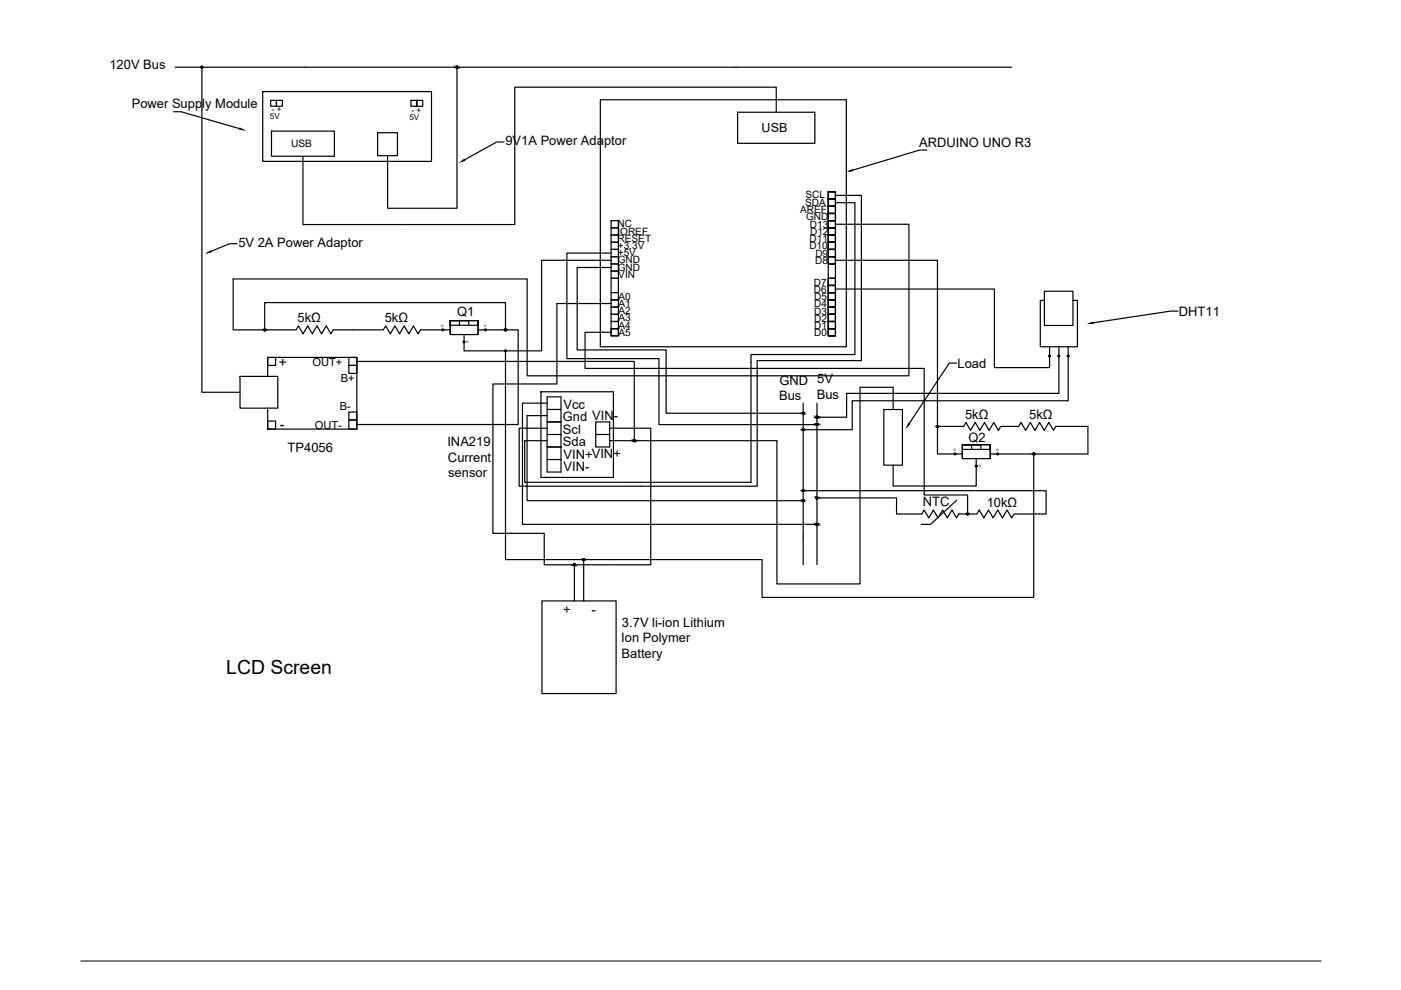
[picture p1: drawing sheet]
<svg xmlns="http://www.w3.org/2000/svg" width="297mm" height="210mm" viewBox="0 0 297 210" stroke-linecap="round" stroke-linejoin="round" font-family="sans-serif">
<!-- layer: 0 -->
<g fill="none" stroke="#000" stroke-width=".25">
<path d="M37.2 14.3h5.4M42.8 14.4v68.8h8.1M43 14.3h53.7M55.7 19.4h35.8v14.8h-35.8zM96.9 14.4v29.8h-14.7v-11.2M97.1 14.3h117.3M36.8 23.7h1.6l12.4 3.6M57.4 21.3h1.2v1.2h-1.2zM57.6 27.8h13.3v5.3h-13.3zM58.6 21.3h1.3v1.2h-1.3zM80.1 28.1h4.2v4.9h-4.2zM87.1 21.3h1.3v1.2h-1.3z"/>
<path d="M88.4 21.3h1.2v1.2h-1.2zM106.9 30.1h-1.6l-6.8 3.8M127.3 21.2h52.1v52.3h-52.1zM156.4 23.8h16.4v6.6h-16.4zM164.6 23.8v-5.3h-55.5v29.1h-44.9v-14.5M196.5 31.8h-1.5l-14.3 4.3M50.3 51.7h-1.6l-4 1.6M129.6 57.5h1.5v1.5h-1.5zM129.6 56h1.5v1.5h-1.5zM129.6 54.4h1.5v1.6h-1.5zM129.6 52.9h1.5v1.5h-1.5zM129.6 51.4h1.5v1.5h-1.5z"/>
<path d="M129.6 49.8h1.5v1.6h-1.5zM129.6 48.3h1.5v1.5h-1.5zM129.6 46.8h1.5v1.5h-1.5zM129.6 56.7h-7.2v17.5h18.8v13.4h28.9M129.6 53.7h-9.4v22.3h19.5v14h33.5v-4.5M129.6 55.2h-14.8v19.2h-7.4M175.6 56v4.5h1.5v-1.5h-1.5h1.5v1.5h-1.5v-1.5M175.6 54.4v1.6h1.5v-1.6h-1.5h1.5v1.6h-1.5zM175.6 52.9v1.5h1.5v-1.5h-1.5h1.5v1.5h-1.5zM175.6 51.4v1.5h1.5v-1.5h-1.5h1.5v1.5h-1.5zM175.6 49.8v1.6h1.5v-1.6h-1.5h1.5v1.6h-1.5zM175.6 48.3v1.5h1.5v-1.5h-1.5h1.5v1.5h-1.5z"/>
<path d="M175.6 46.8v1.5h1.5v-1.5h-1.5h1.5v1.5h-1.5zM175.6 45.3v1.5h1.5v-1.5h-1.5h1.5v1.5h-1.5zM175.6 43.7v1.6h1.5v-1.6h-1.5h1.5v1.6h-1.5zM175.6 42.2v1.5h1.5v-1.5h-1.5h1.5v1.5h-1.5zM175.6 40.7v1.5h1.5v-1.5h-1.5h1.5v1.5h-1.5zM177.1 41.4h5.5v35.1h-22.1v26.6h-50.4v-12.3h5.9M177.1 47.5h15.6v32.2h-80.9v-20.6h-62.4v10.8h6.5M177.1 43h4.2v32.2h-22.1v1.7M177.1 55.2h21.7v35M177.1 56v3M50.9 79.8h8v6.7h-8zM56.1 69.8v-5.6h51.1v5.6"/>
<path d="M56.3 69.9h6.5l.5-.8 .9 1.7 1-1.7 1 1.7 1-1.7 1 1.7 1-1.7 1 1.7 .4-.9h10.7l.5-.8 .9 1.7 1-1.7 1 1.7 1-1.7 1 1.7 1-1.7 1 1.7 .4-.9h4.6M56.8 79.8v-4h18.9v15.2h-18.9v-4.5M56.8 75.8h1.6v1.7h-1.6zM74 75.8h1.7v1.7h-1.7zM74 77.5h1.7v1.7h-1.7zM75.7 76.6h58.8v16.6M94.1 69.9h1.3M95.4 68v2.9h6v-2.9h-6h6v1h-6v-1h4v1M95.4 69v1.9M97.4 68v1M98.4 72.7v1.7h8.6M98.4 70.9v1.4"/>
<path d="M101.4 69v1.9M101.4 69.9h1.3M103.1 69.9h3.9M107.2 74.6v44h16.4M107.4 69.9h2.5v20.1h-34.2M129.6 69.7h1.5v1.5h-1.5zM129.6 68.2h1.5v1.5h-1.5zM129.6 66.6h1.5v1.6h-1.5zM129.6 65.1h1.5v1.5h-1.5zM129.6 63.6h1.5v1.5h-1.5zM129.6 62v1.6h1.5v-1.6h-1.5v-3h1.5v3M129.6 64.4h-11.5v17h-13.6v31.7h10.9v6.6h6.2"/>
<path d="M129.6 70.4h-5.6v7.7h71.9v26.9h9.3v4M159.2 76.8v25.5h-48v-8.9h4.8M175.6 69.7v1.5h1.5v-1.5h-1.5h1.5v1.5h-1.5zM175.6 68.2v1.5h1.5v-1.5h-1.5h1.5v1.5h-1.5zM175.6 66.6v1.6h1.5v-1.6h-1.5h1.5v1.6h-1.5zM175.6 65.1v1.5h1.5v-1.5h-1.5h1.5v1.5h-1.5zM175.6 63.6v1.5h1.5v-1.5h-1.5h1.5v1.5h-1.5zM175.6 62v1.6h1.5v-1.6h-1.5h1.5v1.6h-1.5zM175.6 60.5v1.5h1.5v-1.5h-1.5h1.5v1.5h-1.5zM177.1 61.3h33.7v16.6h11.7v-2.2M202.8 77h-1.5l-8.5 12.8M221.4 63.7h-.8v9.8h7.8v-9.8h-.9"/>
<path d="M221.4 61.8h6.1v7.2h-6.1zM222.5 73.5v1.8M224.5 75.7v7.7h-45v5.1h-6.3M224.5 73.5v1.8M226.5 75.7v9.3h-45.8v6.1h-10.4M226.5 73.5v1.8M249.8 66h-1.6l-16.4 2.4M56.8 89.3h1.6v1.7h-1.6zM74 89h1.7v2h-1.7zM74 87.4h1.7v1.6h-1.7zM114.7 83.1h15.4v18.1h-15.4zM116 92.1h2.9v2.7h-2.9h2.9v2.6"/>
<path d="M116 86.8h2.9v2.7M116 85.5h-5.2v25.7h62.4M116 88.1h-4.3v18.1h58.6M116 89.5h2.9M118.9 86.8v-2.7h-2.9v16h2.9v-2.7h-2.9M118.9 89.5v2.6M126.3 92.1h3v2.7h-3v-5.3h3v2.6M129.3 90.8h8.7v28.9h-16M129.3 93.4h5M170.3 85.5v1.9M170.3 87.8v31.9M173.2 90v29.7"/>
<path d="M187.4 86.8h3.9v11.8h-3.9zM189.4 86.8v-4.7h-7.1v41.7h-17.6v-30.4h-30.2M189.4 98.6v4.4h17.6v-4M198.8 90.6v5.7h3.5M199 90.4h5.3l.5-.8 1 1.7 1-1.7 .9 1.7 1-1.7 1 1.7 1-1.7 1 1.7 .5-.9h3.8l.5-.8 1 1.7 .9-1.7 1 1.7 1-1.7 1 1.7 1-1.7 1 1.7 .4-.9h6.9v5.9h-11.3M202.7 96.3h1.3M204 94.3v2.9h5.9v-2.9h-5.9h5.9v1h-5.9v-1h4v1M204 95.3v1.9M206 94.3v1M207 97.2v1.4M209.9 95.3v1.9M209.9 96.3h1.4"/>
<path d="M211.7 96.3h7.3M219.2 96.4v30.3h-57.6v-8.1h-37.7M123.7 118.8v8.6h6.9v19.7h-15.7v-19.7h6.9v-7.4M170.3 104h51.5v5h-6.8l-.5 .8-1-1.7-1 1.7-1-1.7-.9 1.7-1-1.7-1 1.7-1-1.7-.5 .9h-3.8l-.5 .8-1-1.7-1 1.7-.9-1.7-1 1.7-1-1.7-1 1.7-1-1.7-.5 .9h-5.3v-3.4h-16.9M202.8 106.1l-5.5 5.1h-1.9M121.8 127.4h1.9"/>
<circle cx="42.8" cy="14.2" r=".2"/>
<circle cx="96.9" cy="14.2" r=".2"/>
<circle cx="56.1" cy="69.9" r=".2"/>
<circle cx="93.9" cy="69.9" r=".2"/>
<circle cx="98.4" cy="72.5" r=".2"/>
<circle cx="102.9" cy="69.9" r=".2"/>
<circle cx="107.2" cy="74.4" r=".2"/>
<circle cx="107.2" cy="69.9" r=".2"/>
<circle cx="222.5" cy="75.5" r=".2"/>
<circle cx="224.5" cy="75.5" r=".2"/>
<circle cx="226.5" cy="75.5" r=".2"/>
<circle cx="134.5" cy="93.4" r=".2"/>
<circle cx="170.3" cy="87.6" r=".2"/>
<circle cx="170.3" cy="91.1" r=".2"/>
<circle cx="173.2" cy="90" r=".2"/>
<circle cx="173.2" cy="88.5" r=".2"/>
<circle cx="198.8" cy="90.4" r=".2"/>
<circle cx="202.5" cy="96.2" r=".2"/>
<circle cx="207" cy="98.8" r=".2"/>
<circle cx="211.5" cy="96.2" r=".2"/>
<circle cx="219.2" cy="96.2" r=".2"/>
<circle cx="121.8" cy="119.7" r=".2"/>
<circle cx="123.7" cy="118.6" r=".2"/>
<circle cx="170.3" cy="106.1" r=".2"/>
<circle cx="173.2" cy="111.2" r=".2"/>
</g>
<g fill="#000" stroke="#000" stroke-width=".21">
<path d="M50.9 27.2l.7 .3-.8-.1zM97.8 34.3l.6-.5 .1 .2zM180 36.3l.7-.3 .1 .2zM44 53.6l.7-.4 .1 .2zM107.1 69.8h.1zM107.1 70.1h.1zM231 68.6l.8-.3v.3zM173.2 89.8h.1zM173.2 88.3h.1zM173.2 90.2h.1zM173.2 88.6h.1zM192.6 89.8l.3 .1-.6 .6z"/>
<path d="M121.7 119.6h.1zM121.7 119.9h.1zM173.2 111h.1zM173.2 105.4h.1zM173.2 111.3h.1zM173.2 105.8h.1z"/>
<path d="M96.8 14.1h.2zM96.8 14.1h.2z"/>
<path d="M96.8 14.1h.2zM96.8 14.1h.2z"/>
<path d="M96.8 14.4h.2zM96.8 14.4h.1z"/>
<path d="M96.8 14.1h.2zM96.8 14.1h.2z"/>
<path d="M96.8 14.4h.2zM96.8 14.4h.2z"/>
<path d="M96.7 14.1h.4zM96.7 14.1h.4z"/>
<path d="M96.7 14.4h.3zM96.7 14.4h.3z"/>
<path d="M96.7 14.1l.4 .1zM96.7 14.1l.4 .1z"/>
<path d="M96.7 14.3h.4zM96.7 14.3l.3 .1z"/>
<path d="M96.7 14.2h.4zM96.7 14.2h.4z"/>
<path d="M96.7 14.2l.4 .1zM96.7 14.2l.4 .1z"/>
<path d="M96.7 14.3h.4zM96.7 14.3h.4z"/>
<path d="M96.7 14.3h.4zM96.7 14.3h.4z"/>
<path d="M96.7 14.3h.4zM96.7 14.3h.4z"/>
<path d="M56.1 69.8h.1zM56 69.8h.2z"/>
<path d="M56 69.8h.2zM56 69.8h.2z"/>
<path d="M56 70.1h.2zM56 70.1h.2z"/>
<path d="M56 69.8h.2zM56 69.8h.2z"/>
<path d="M56 70.1h.2zM56 70.1h.2z"/>
<path d="M56 69.8h.3zM56 69.8h.3z"/>
<path d="M56 70.1h.2zM56 70.1h.2z"/>
<path d="M56 69.8l.3 .1zM56 69.8l.3 .1z"/>
<path d="M55.9 69.9h.4zM55.9 69.9h.4z"/>
<path d="M55.9 70h.4zM55.9 70h.4z"/>
<path d="M56 70h.3zM56 70l.2 .1z"/>
<path d="M55.9 69.9h.4zM55.9 69.9h.4z"/>
<path d="M55.9 69.9l.4 .1zM55.9 69.9l.4 .1z"/>
<path d="M55.9 70h.4zM55.9 70h.4z"/>
<path d="M107.1 69.8h.2zM107.1 69.8h.2z"/>
<path d="M107.1 69.8h.2zM107 69.8h.3z"/>
<path d="M107.1 70.1h.2zM107.1 70.1h.1z"/>
<path d="M107 69.8h.3zM107 69.8h.3z"/>
<path d="M107 70.1h.3zM107 70.1h.3z"/>
<path d="M107 69.8h.3zM107 69.8h.3z"/>
<path d="M107 70.1h.3zM107 70.1h.3z"/>
<path d="M107 69.8l.4 .1zM107 69.8l.4 .1z"/>
<path d="M107 70h.3zM107 70l.3 .1z"/>
<path d="M107 69.9h.4zM107 69.9h.4z"/>
<path d="M107 69.9h.4zM107 69.9h.4z"/>
<path d="M107 69.9l.4 .1zM107 69.9l.4 .1z"/>
<path d="M107 70h.4zM107 70h.4z"/>
<path d="M107 70h.4zM107 70h.3z"/>
<path d="M134.4 93.3h.2zM134.4 93.3h.2z"/>
<path d="M134.4 93.3h.2zM134.4 93.3h.2z"/>
<path d="M134.4 93.6h.2zM134.4 93.6h.1z"/>
<path d="M134.4 93.3h.2zM134.3 93.3h.3z"/>
<path d="M134.4 93.6h.2zM134.4 93.6h.2z"/>
<path d="M134.3 93.3l.3 .1zM134.3 93.3l.3 .1z"/>
<path d="M134.3 93.6h.3zM134.3 93.6h.3z"/>
<path d="M134.3 93.4h.4zM134.3 93.4h.4z"/>
<path d="M134.3 93.5h.3zM134.3 93.5l.3 .1z"/>
<path d="M134.3 93.4h.4zM134.3 93.4h.4z"/>
<path d="M134.3 93.4h.4zM134.3 93.4h.4z"/>
<path d="M134.3 93.4l.4 .1zM134.3 93.4l.4 .1z"/>
<path d="M134.3 93.5h.4zM134.3 93.5h.4z"/>
<path d="M134.3 93.5h.4zM134.3 93.5h.3z"/>
<path d="M170.3 87.4h.1zM170.2 87.4h.2z"/>
<path d="M170.3 90.9h.1zM170.2 90.9h.2z"/>
<path d="M170.2 87.4l.2 .1zM170.2 87.4l.2 .1z"/>
<path d="M170.2 87.8h.2zM170.2 87.8h.2z"/>
<path d="M170.2 90.9l.2 .1zM170.2 90.9l.2 .1z"/>
<path d="M170.2 91.3h.2zM170.2 91.3h.2z"/>
<path d="M170.2 87.5h.2zM170.2 87.5h.2z"/>
<path d="M170.2 87.8h.2zM170.2 87.8h.2z"/>
<path d="M170.2 91h.2zM170.2 91h.2z"/>
<path d="M170.2 91.3h.2zM170.2 91.3h.2z"/>
<path d="M170.2 87.5h.3zM170.1 87.5h.4z"/>
<path d="M170.2 87.8h.2zM170.2 87.8h.2z"/>
<path d="M170.2 91h.3zM170.1 91h.4z"/>
<path d="M170.2 91.2h.2zM170.2 91.2l.2 .1z"/>
<path d="M170.1 87.5l.4 .1zM170.1 87.5l.4 .1z"/>
<path d="M170.1 87.7h.4zM170.1 87.7l.3 .1z"/>
<path d="M170.1 91h.4zM170.1 91h.4z"/>
<path d="M170.1 91.2h.4zM170.1 91.2h.3z"/>
<path d="M170.1 87.6h.4zM170.1 87.6h.4z"/>
<path d="M170.1 87.6h.4zM170.1 87.6h.4z"/>
<path d="M170.1 87.7h.4zM170.1 87.7h.4z"/>
<path d="M170.1 87.7h.4zM170.1 87.7h.4z"/>
<path d="M170.1 91l.4 .1zM170.1 91.1h.4z"/>
<path d="M170.1 91.1h.4zM170.1 91.1h.4z"/>
<path d="M170.1 91.2h.4zM170.1 91.2h.4z"/>
<path d="M170.1 91.2h.4zM170.1 91.2h.4z"/>
<path d="M170.1 87.6h.4zM170.1 87.6l.4 .1z"/>
<path d="M170.1 91.1h.4zM170.1 91.1l.4 .1z"/>
<path d="M173.2 89.8h.1zM173.1 89.8h.2z"/>
<path d="M173.2 88.3h.1zM173.1 88.3h.2z"/>
<path d="M173.1 89.8l.2 .1zM173.1 89.9h.2z"/>
<path d="M173.1 90.2h.2zM173.1 90.2h.2z"/>
<path d="M173.1 88.3h.2zM173.1 88.3h.2z"/>
<path d="M173.1 88.6h.2zM173.1 88.6h.2z"/>
<path d="M173.1 89.9h.3zM173.1 89.9h.3z"/>
<path d="M173.1 90.2h.2zM173.1 90.2h.2z"/>
<path d="M173.1 88.3h.3zM173.1 88.3h.3z"/>
<path d="M173.1 88.6h.2zM173.1 88.6h.2z"/>
<path d="M173.1 89.9h.3zM173.1 89.9h.3z"/>
<path d="M173.1 90.2h.3zM173.1 90.2h.2z"/>
<path d="M173.1 88.3l.3 .1zM173.1 88.3l.3 .1z"/>
<path d="M173.1 88.6h.3zM173.1 88.6h.2z"/>
<path d="M173 89.9h.4zM173 89.9h.4z"/>
<path d="M173 90.1h.4zM173 90.1l.4 .1z"/>
<path d="M173 88.4h.4zM173 88.4h.4z"/>
<path d="M173 88.5h.4zM173 88.5l.4 .1z"/>
<path d="M173 89.9l.4 .1zM173 89.9l.4 .1z"/>
<path d="M173 90h.4zM173 90h.4z"/>
<path d="M173 90l.4 .1zM173 90l.4 .1z"/>
<path d="M173 90.1h.4zM173 90.1h.4z"/>
<path d="M173 90.1h.4zM173 90.1h.4z"/>
<path d="M173 88.4h.4zM173 88.4h.4z"/>
<path d="M173 88.4l.4 .1zM173 88.4l.4 .1z"/>
<path d="M173 88.5h.4zM173 88.5h.4z"/>
<path d="M173 88.5h.4zM173 88.5h.4z"/>
<path d="M173 88.5h.4zM173 88.5h.4z"/>
<path d="M198.7 90.2h.1zM198.7 90.2h.1z"/>
<path d="M198.7 90.2l.2 .1zM198.6 90.3h.3z"/>
<path d="M198.7 90.6h.1zM198.7 90.6h.1z"/>
<path d="M198.6 90.3h.3zM198.6 90.3h.3z"/>
<path d="M198.6 90.6h.3zM198.6 90.6h.2z"/>
<path d="M198.6 90.3h.3zM198.6 90.3h.3z"/>
<path d="M198.6 90.5h.3zM198.6 90.5l.3 .1z"/>
<path d="M198.6 90.3h.3zM198.6 90.3h.3z"/>
<path d="M198.6 90.3l.4 .1zM198.6 90.3l.4 .1z"/>
<path d="M198.6 90.5h.3zM198.6 90.5h.3z"/>
<path d="M198.6 90.5h.3zM198.6 90.5h.3z"/>
<path d="M198.6 90.4h.4zM198.6 90.4h.4z"/>
<path d="M198.6 90.4l.4 .1zM198.6 90.4l.4 .1z"/>
<path d="M198.6 90.5h.4zM198.6 90.5h.3z"/>
<path d="M219.1 96.1h.2zM219.1 96.1h.2z"/>
<path d="M219.1 96.1h.2zM219.1 96.1h.2z"/>
<path d="M219.1 96.4h.2zM219.1 96.4h.1z"/>
<path d="M219 96.1h.3zM219 96.1h.3z"/>
<path d="M219 96.4h.3zM219 96.4h.3z"/>
<path d="M219 96.1h.3zM219 96.1h.3z"/>
<path d="M219 96.4h.3zM219 96.4h.3z"/>
<path d="M219 96.1l.3 .1zM219 96.1l.3 .1z"/>
<path d="M219 96.4h.3zM219 96.4h.3z"/>
<path d="M219 96.2h.4zM219 96.2h.4z"/>
<path d="M219 96.3h.3zM219 96.3l.3 .1z"/>
<path d="M219 96.2l.4 .1zM219 96.2l.4 .1z"/>
<path d="M219 96.3h.4zM219 96.3h.4z"/>
<path d="M219 96.3h.4zM219 96.3h.3z"/>
<path d="M121.7 119.6h.2zM121.7 119.6h.2z"/>
<path d="M121.7 119.6h.2zM121.7 119.6h.2z"/>
<path d="M121.7 119.9h.2zM121.7 119.9h.1z"/>
<path d="M121.7 119.6h.2zM121.7 119.6h.2z"/>
<path d="M121.7 119.9h.2zM121.7 119.9h.2z"/>
<path d="M121.6 119.6h.3zM121.6 119.6h.3z"/>
<path d="M121.6 119.9h.3zM121.6 119.9h.3z"/>
<path d="M121.6 119.6l.4 .1zM121.6 119.6l.4 .1z"/>
<path d="M121.6 119.9h.3zM121.6 119.9h.3z"/>
<path d="M121.6 119.7h.4zM121.6 119.7h.4z"/>
<path d="M121.6 119.7h.4zM121.6 119.7h.4z"/>
<path d="M121.6 119.7l.4 .1zM121.6 119.7l.4 .1z"/>
<path d="M121.6 119.8h.4zM121.6 119.8h.4z"/>
<path d="M121.6 119.8h.4zM121.6 119.8l.3 .1z"/>
<path d="M123.7 118.5h.1zM123.7 118.5h.1z"/>
<path d="M123.7 118.5h.2zM123.6 118.5h.3z"/>
<path d="M123.7 118.8h.1zM123.7 118.8h.1z"/>
<path d="M123.6 118.5h.3zM123.6 118.5h.3z"/>
<path d="M123.6 118.8h.3zM123.6 118.8h.2z"/>
<path d="M123.6 118.5h.3zM123.6 118.5h.3z"/>
<path d="M123.6 118.8h.3zM123.6 118.8h.3z"/>
<path d="M123.6 118.5l.3 .1zM123.6 118.5l.3 .1z"/>
<path d="M123.6 118.8h.3zM123.6 118.8h.3z"/>
<path d="M123.6 118.6h.3zM123.6 118.6h.3z"/>
<path d="M123.6 118.6h.3zM123.6 118.6h.3z"/>
<path d="M123.6 118.6l.3 .1zM123.6 118.6l.3 .1z"/>
<path d="M123.6 118.7h.3zM123.6 118.7h.3z"/>
<path d="M123.6 118.7h.3zM123.6 118.7l.3 .1z"/>
<path d="M170.3 106h.1zM170.2 106h.2z"/>
<path d="M170.3 103.9h.1zM170.2 103.9h.2z"/>
<path d="M170.2 106h.2zM170.2 106h.2z"/>
<path d="M170.2 106.3h.2zM170.2 106.3h.2z"/>
<path d="M170.2 103.9h.2zM170.2 103.9h.2z"/>
<path d="M170.2 104.2h.2zM170.2 104.2h.2z"/>
<path d="M170.2 106h.2zM170.2 106h.2z"/>
<path d="M170.2 106.3h.2zM170.2 106.3h.2z"/>
<path d="M170.2 103.9h.2zM170.2 103.9h.2z"/>
<path d="M170.2 104.2h.2zM170.2 104.2h.2z"/>
<path d="M170.2 106l.3 .1zM170.2 106l.3 .1z"/>
<path d="M170.2 106.3h.2zM170.2 106.3h.2z"/>
<path d="M170.2 103.9h.3zM170.1 103.9h.4z"/>
<path d="M170.2 104.2h.2zM170.2 104.2h.2z"/>
<path d="M170.1 106.1h.4zM170.1 106.1h.4z"/>
<path d="M170.1 106.3h.4zM170.1 106.3h.3z"/>
<path d="M170.1 103.9l.4 .1zM170.1 103.9l.4 .1z"/>
<path d="M170.1 104.1h.4zM170.1 104.1l.3 .1z"/>
<path d="M170.1 106.1h.4zM170.1 106.1h.4z"/>
<path d="M170.1 106.1l.4 .1zM170.1 106.1l.4 .1z"/>
<path d="M170.1 106.2h.4zM170.1 106.2h.4z"/>
<path d="M170.1 106.2h.4zM170.1 106.2l.4 .1z"/>
<path d="M170.1 104h.4zM170.1 104h.4z"/>
<path d="M170.1 104h.4zM170.1 104h.4z"/>
<path d="M170.1 104.1h.4zM170.1 104.1h.4z"/>
<path d="M170.1 104.1h.4zM170.1 104.1h.4z"/>
<path d="M170.1 106.2h.4zM170.1 106.2h.4z"/>
<path d="M170.1 104h.4zM170.1 104l.4 .1z"/>
<path d="M173.2 111h.1zM173.1 111h.2z"/>
<path d="M173.2 105.4h.1zM173.1 105.4h.2z"/>
<path d="M173.1 111h.2zM173.1 111h.2z"/>
<path d="M173.1 111.3h.2zM173.1 111.3h.2z"/>
<path d="M173.1 105.4h.2zM173.1 105.4h.2z"/>
<path d="M173.1 105.7h.2zM173.1 105.7l.2 .1z"/>
<path d="M173.1 111h.3zM173.1 111h.3z"/>
<path d="M173.1 111.3h.2zM173.1 111.3h.2z"/>
<path d="M173.1 105.4h.3zM173.1 105.4h.3z"/>
<path d="M173.1 105.7h.2zM173.1 105.7h.2z"/>
<path d="M173.1 111l.3 .1zM173.1 111l.3 .1z"/>
<path d="M173.1 111.3h.3zM173.1 111.3h.2z"/>
<path d="M173.1 105.4l.3 .1zM173.1 105.4l.3 .1z"/>
<path d="M173.1 105.7h.3zM173.1 105.7h.2z"/>
<path d="M173 111.1h.4zM173 111.1h.4z"/>
<path d="M173 111.3h.4zM173 111.3h.4z"/>
<path d="M173 105.5h.4zM173 105.5h.4z"/>
<path d="M173 105.7h.4zM173 105.7h.4z"/>
<path d="M173 111.1h.4zM173 111.1h.4z"/>
<path d="M173 111.1l.4 .1zM173 111.1l.4 .1z"/>
<path d="M173 111.2h.4zM173 111.2h.4z"/>
<path d="M173 111.2h.4zM173 111.2h.4z"/>
<path d="M173 111.2h.4zM173 111.2l.4 .1z"/>
<path d="M173 105.5h.4zM173 105.5h.4z"/>
<path d="M173 105.5l.4 .1zM173 105.5l.4 .1z"/>
<path d="M173 105.6h.4zM173 105.6h.4z"/>
<path d="M173 105.6h.4zM173 105.6h.4z"/>
<path d="M173 105.6h.4zM173 105.6l.4 .1z"/>
<path d="M205.1 108.8h.1zM205.1 108.8h.1z"/>
<path d="M205.1 108.8h.2zM205.1 108.8h.2z"/>
<path d="M205.1 109.1h.1zM205.1 109.1l.1 .1z"/>
<path d="M205 108.8h.3zM205 108.8h.3z"/>
<path d="M205 109.1h.3zM205 109.1h.2z"/>
<path d="M205 108.8l.3 .1zM205 108.8l.3 .1z"/>
<path d="M205 109.1h.3zM205 109.1h.3z"/>
<path d="M205 108.9h.3zM205 108.9h.3z"/>
<path d="M205 109.1h.3zM205 109.1h.3z"/>
<path d="M205 108.9h.3zM205 108.9h.3z"/>
<path d="M205 108.9l.4 .1zM205 108.9l.4 .1z"/>
<path d="M205 109l.3 .1zM205 109l.3 .1z"/>
<path d="M205 109.1h.3zM205 109.1h.3z"/>
<path d="M205 109h.4zM205 109h.3z"/>
</g>
<path d="M17.1 203.8h263" fill="none" stroke="#000" stroke-width=".21"/>
<text font-size="4.1" x="48" y="142.9">LCD Screen</text>
<g font-size="2.9">
<text x="59.1" y="77.8">+</text>
<text x="59.3" y="90.9">-</text>
</g>
<g font-size="2.7">
<text x="23.2" y="14.7">120V Bus</text>
<text x="27.9" y="22.8">Power Supply Module</text>
<text x="161.5" y="27.9">USB</text>
<text x="107.2" y="30.8">9V1A Power Adaptor</text>
<text x="194.9" y="31.1">ARDUINO UNO R3</text>
<text x="50.5" y="52.4">5V 2A Power Adaptor</text>
<text x="63.1" y="68.3">5kΩ</text>
<text x="81.6" y="68.3">5kΩ</text>
<text x="96.9" y="67">Q1</text>
<text x="249.9" y="66.9">DHT11</text>
<text x="203" y="78">Load</text>
<text x="165.2" y="81.6">GND 5V</text>
<text x="119.3" y="89.3">Gnd VIN-</text>
<text x="119.5" y="86.6">Vcc</text>
<text x="165.2" y="84.9">Bus</text>
<text x="173.2" y="84.5">Bus</text>
<text x="204.6" y="88.8">5kΩ</text>
<text x="218.2" y="88.9">5kΩ</text>
<text x="61" y="95.9">TP4056</text>
<text x="94.9" y="94.5">INA219</text>
<text x="119.4" y="92">Scl</text>
<text x="119.4" y="94.6">Sda</text>
<text x="205.3" y="93.8">Q2</text>
<text x="95" y="97.9">Current</text>
<text x="95" y="101.1">sensor</text>
<text x="119.5" y="97.3">VIN+VIN+</text>
<text x="119.5" y="99.9">VIN-</text>
<text x="195.7" y="107.3">NTC</text>
<text x="209.2" y="107.4">10kΩ</text>
<text x="119.4" y="130.2">+</text>
<text x="125.4" y="130.2">-</text>
<text x="131.7" y="136.2">Ion Polymer</text>
<text x="131.9" y="132.9">3.7V li-ion Lithium</text>
<text x="131.8" y="139.4">Battery</text>
</g>
<g font-size="2.4">
<text x="66.3" y="77.6">OUT+</text>
<text x="72.2" y="80.9">B+</text>
<text x="72" y="87">B-</text>
<text x="66.7" y="90.9">OUT-</text>
</g>
<text font-size="2.2" x="61.7" y="31.1">USB</text>
<g font-size="2.1">
<text x="169.7" y="45.2">AREF</text>
<text x="170.7" y="43.7">SDA</text>
<text x="170.8" y="42.1">SCL</text>
<text x="170.9" y="46.7">GND</text>
<text x="130.9" y="49.8">IOREF</text>
<text x="130.9" y="51.2">RESET</text>
<text x="130.9" y="48.2">NC</text>
<text x="131" y="52.8">+3.3V</text>
<text x="171.6" y="52.9">D10</text>
<text x="171.6" y="51.4">D11</text>
<text x="171.7" y="48.3">D13</text>
<text x="171.8" y="49.8">D12</text>
<text x="131" y="57.4">GND</text>
<text x="131" y="55.9">GND</text>
<text x="131" y="54.4">+5V</text>
<text x="131.1" y="59">VIN</text>
<text x="172.8" y="56">D8</text>
<text x="172.9" y="54.5">D9</text>
<text x="131.1" y="65.1">A1</text>
<text x="131.1" y="63.5">A0</text>
<text x="172.6" y="62.1">D6</text>
<text x="172.6" y="60.5">D7</text>
<text x="172.6" y="65.2">D4</text>
<text x="172.6" y="63.6">D5</text>
<text x="131.1" y="71.2">A5</text>
<text x="131.1" y="68.1">A3</text>
<text x="131.1" y="69.7">A4</text>
<text x="131.1" y="66.6">A2</text>
<text x="172.6" y="71.3">D0</text>
<text x="172.6" y="68.2">D2</text>
<text x="172.6" y="69.8">D1</text>
<text x="172.6" y="66.7">D3</text>
</g>
<g font-size="1.7">
<text x="57.6" y="23.8">- +</text>
<text x="57.2" y="25.2">5V</text>
<text x="86.8" y="25.4">5V</text>
<text x="87.2" y="24">- +</text>
</g>
<g font-size=".7">
<text x="93.6" y="69.3">G</text>
<text x="102.7" y="69.4">S</text>
<text x="98.9" y="72.8">D</text>
<text x="202.1" y="95.6">G</text>
<text x="211.3" y="95.7">S</text>
<text x="207.5" y="99.1">D</text>
</g>
</svg>
